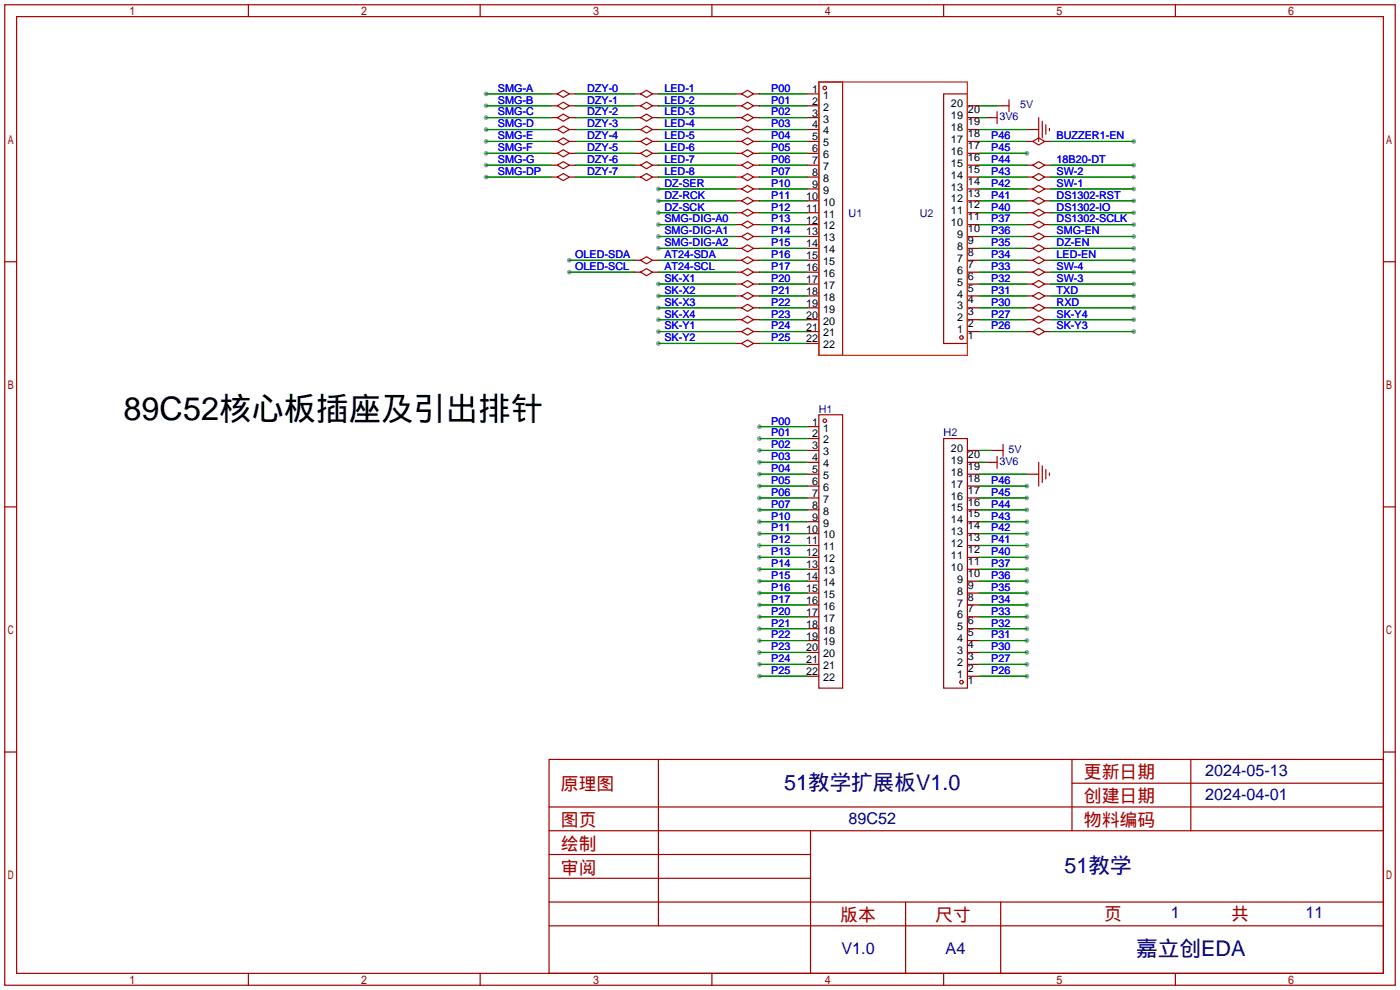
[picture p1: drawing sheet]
<svg xmlns="http://www.w3.org/2000/svg" width="299mm" height="212mm" viewBox="0 0 299 212" stroke-linecap="round" stroke-linejoin="round" font-family="sans-serif">
<g fill="#999">
<circle cx="219.5" cy="32.8" r=".51"/>
<circle cx="103.9" cy="20.1" r=".51"/>
<circle cx="103.9" cy="22.6" r=".51"/>
<circle cx="103.9" cy="25.1" r=".51"/>
<circle cx="103.9" cy="27.7" r=".51"/>
<circle cx="103.9" cy="30.2" r=".51"/>
<circle cx="103.9" cy="32.8" r=".51"/>
<circle cx="103.9" cy="35.3" r=".51"/>
<circle cx="103.9" cy="37.8" r=".51"/>
<circle cx="140.7" cy="48" r=".51"/>
<circle cx="140.7" cy="50.5" r=".51"/>
<circle cx="140.7" cy="53.1" r=".51"/>
<circle cx="140.7" cy="60.7" r=".51"/>
<circle cx="140.7" cy="63.2" r=".51"/>
<circle cx="140.7" cy="65.8" r=".51"/>
<circle cx="140.7" cy="68.3" r=".51"/>
<circle cx="140.7" cy="70.9" r=".51"/>
<circle cx="140.7" cy="73.4" r=".51"/>
<circle cx="242.3" cy="68.3" r=".51"/>
<circle cx="242.3" cy="70.9" r=".51"/>
<circle cx="242.3" cy="45.5" r=".51"/>
<circle cx="242.3" cy="48" r=".51"/>
<circle cx="242.3" cy="50.5" r=".51"/>
<circle cx="242.3" cy="53.1" r=".51"/>
<circle cx="242.3" cy="55.6" r=".51"/>
<circle cx="242.3" cy="58.2" r=".51"/>
<circle cx="242.3" cy="60.7" r=".51"/>
<circle cx="242.3" cy="63.2" r=".51"/>
<circle cx="242.3" cy="65.8" r=".51"/>
<circle cx="242.3" cy="37.8" r=".51"/>
<circle cx="242.3" cy="40.4" r=".51"/>
<circle cx="242.3" cy="42.9" r=".51"/>
<circle cx="242.3" cy="30.2" r=".51"/>
<circle cx="242.3" cy="35.3" r=".51"/>
<circle cx="162.3" cy="91.2" r=".51"/>
<circle cx="162.3" cy="93.7" r=".51"/>
<circle cx="162.3" cy="96.3" r=".51"/>
<circle cx="162.3" cy="98.8" r=".51"/>
<circle cx="162.3" cy="101.3" r=".51"/>
<circle cx="162.3" cy="103.9" r=".51"/>
<circle cx="162.3" cy="106.4" r=".51"/>
<circle cx="162.3" cy="109" r=".51"/>
<circle cx="162.3" cy="111.5" r=".51"/>
<circle cx="162.3" cy="114" r=".51"/>
<circle cx="162.3" cy="116.6" r=".51"/>
<circle cx="162.3" cy="119.1" r=".51"/>
<circle cx="162.3" cy="121.7" r=".51"/>
<circle cx="162.3" cy="124.2" r=".51"/>
<circle cx="162.3" cy="126.7" r=".51"/>
<circle cx="162.3" cy="129.3" r=".51"/>
<circle cx="162.3" cy="131.8" r=".51"/>
<circle cx="162.3" cy="134.4" r=".51"/>
<circle cx="162.3" cy="136.9" r=".51"/>
<circle cx="162.3" cy="139.4" r=".51"/>
<circle cx="162.3" cy="142" r=".51"/>
<circle cx="162.3" cy="144.5" r=".51"/>
<circle cx="219.5" cy="142" r=".51"/>
<circle cx="219.5" cy="144.5" r=".51"/>
<circle cx="219.5" cy="139.4" r=".51"/>
<circle cx="219.5" cy="136.9" r=".51"/>
<circle cx="219.5" cy="134.4" r=".51"/>
<circle cx="219.5" cy="131.8" r=".51"/>
<circle cx="219.5" cy="129.3" r=".51"/>
<circle cx="219.5" cy="126.7" r=".51"/>
<circle cx="219.5" cy="124.2" r=".51"/>
<circle cx="219.5" cy="121.7" r=".51"/>
<circle cx="219.5" cy="119.1" r=".51"/>
<circle cx="219.5" cy="116.6" r=".51"/>
<circle cx="219.5" cy="114" r=".51"/>
<circle cx="219.5" cy="111.5" r=".51"/>
<circle cx="219.5" cy="109" r=".51"/>
<circle cx="219.5" cy="106.4" r=".51"/>
<circle cx="219.5" cy="103.9" r=".51"/>
<circle cx="140.7" cy="40.4" r=".51"/>
<circle cx="140.7" cy="42.9" r=".51"/>
<circle cx="140.7" cy="45.5" r=".51"/>
<circle cx="121.7" cy="58.2" r=".51"/>
<circle cx="121.7" cy="55.6" r=".51"/>
</g>
<g fill="none" stroke="#a10000" stroke-width=".25">
<path d="M1 1h297.2v209.6h-297.2zM3.6 3.6h292.1v204.4h-292.1zM53.1 1v2.6M102.6 1v2.6M152.1 1v2.6M175 17.5h5.1v58.4h-5.1zM201.7 1v2.6M251.2 1v2.6M119.1 20.1l1.3-.8 1.3 .8-1.3 .7zM119.1 22.6l1.3-.8 1.3 .8-1.3 .8zM119.1 25.1l1.3-.7 1.3 .7-1.3 .8zM119.1 27.7l1.3-.8 1.3 .8-1.3 .7z"/>
<path d="M119.1 30.2l1.3-.7 1.3 .7-1.3 .8zM119.1 32.8l1.3-.8 1.3 .8-1.3 .7zM119.1 35.3l1.3-.8 1.3 .8-1.3 .8zM119.1 37.8l1.3-.7 1.3 .7-1.3 .8zM136.9 20.1l1.3-.8 1.2 .8-1.2 .7zM136.9 22.6l1.3-.8 1.2 .8-1.2 .8zM136.9 25.1l1.3-.7 1.2 .7-1.2 .8zM136.9 27.7l1.3-.8 1.2 .8-1.2 .7zM136.9 32.8l1.3-.8 1.2 .8-1.2 .7zM136.9 35.3l1.3-.8 1.2 .8-1.2 .8zM136.9 37.8l1.3-.7 1.2 .7-1.2 .8zM136.9 30.2l1.3-.7 1.2 .7-1.2 .8z"/>
<path d="M158.5 20.1l1.3-.8 1.2 .8-1.2 .7zM158.5 22.6l1.3-.8 1.2 .8-1.2 .8zM158.5 25.1l1.3-.7 1.2 .7-1.2 .8zM158.5 27.7l1.3-.8 1.2 .8-1.2 .7zM158.5 30.2l1.3-.7 1.2 .7-1.2 .8zM158.5 32.8l1.3-.8 1.2 .8-1.2 .7zM158.5 35.3l1.3-.8 1.2 .8-1.2 .8zM158.5 37.8l1.3-.7 1.2 .7-1.2 .8zM201.7 20.1h5.1v53.3h-5.1zM211.8 25.1h1.3M213.1 23.9v2.5M214.4 22.6h1.2"/>
<path d="M215.6 21.3v2.6M220.7 37.8l1.3-.7 1.3 .7-1.3 .8zM220.7 30.2l1.3-.7 1.3 .7-1.3 .8zM220.7 35.3l1.3-.8 1.3 .8-1.3 .8zM222 25.1v5.1M222.8 25.9v3.6M223.5 26.7v2M224.3 27.4v.5M1 55.9h2.6M136.9 55.6l1.3-.7 1.2 .7-1.2 .8zM136.9 58.2l1.3-.8 1.2 .8-1.2 .7zM158.5 58.2l1.3-.8 1.2 .8-1.2 .7z"/>
<path d="M158.5 48l1.3-.8 1.2 .8-1.2 .8zM158.5 50.5l1.3-.7 1.2 .7-1.2 .8zM158.5 53.1l1.3-.8 1.2 .8-1.2 .7zM158.5 55.6l1.3-.7 1.2 .7-1.2 .8zM158.5 45.5l1.3-.8 1.2 .8-1.2 .7zM158.5 42.9l1.3-.7 1.2 .7-1.2 .8zM158.5 40.4l1.3-.8 1.2 .8-1.2 .7zM220.7 45.5l1.3-.8 1.3 .8-1.3 .7zM220.7 48l1.3-.8 1.3 .8-1.3 .8zM220.7 50.5l1.3-.7 1.3 .7-1.3 .8zM220.7 53.1l1.3-.8 1.3 .8-1.3 .7zM220.7 55.6l1.3-.7 1.3 .7-1.3 .8z"/>
<path d="M220.7 58.2l1.3-.8 1.3 .8-1.3 .7zM220.7 40.4l1.3-.8 1.3 .8-1.3 .7zM220.7 42.9l1.3-.7 1.3 .7-1.3 .8zM295.7 55.9h2.5M158.5 60.7l1.3-.8 1.2 .8-1.2 .8zM158.5 63.2l1.3-.7 1.2 .7-1.2 .8zM158.5 65.8l1.3-.8 1.2 .8-1.2 .7zM158.5 68.3l1.3-.7 1.2 .7-1.2 .8zM158.5 70.9l1.3-.8 1.2 .8-1.2 .7zM158.5 73.4l1.3-.8 1.2 .8-1.2 .8zM220.7 68.3l1.3-.7 1.3 .7-1.3 .8zM220.7 70.9l1.3-.8 1.3 .8-1.3 .7z"/>
<path d="M220.7 60.7l1.3-.8 1.3 .8-1.3 .8zM220.7 63.2l1.3-.7 1.3 .7-1.3 .8zM220.7 65.8l1.3-.8 1.3 .8-1.3 .7zM175 88.6h5.1v58.5h-5.1zM201.7 93.7h5.1v53.4h-5.1zM211.8 98.8h1.3M213.1 97.5v2.6M213.1 96.3h1.3M214.4 95v2.5M222 98.8v5.1M222.8 99.6v3.5M1 108.3h2.6"/>
<path d="M223.5 100.3v2.1M224.3 101.1v.5M295.7 108.3h2.5M1 160.7h2.6M117.3 162.3h178.4v45.7h-178.4zM117.3 177.5h178.4M117.3 172.5h178.4M140.7 162.3v35.6M173.2 177.5v30.5M229.1 162.3v15.2M229.1 167.4h66.6M254.5 162.3v15.2"/>
<path d="M295.7 160.7h2.5M117.3 182.6h55.9M117.3 197.9h178.4M117.3 192.8h178.4M117.3 187.7h55.9M193.5 192.8v15.2M213.9 192.8v15.2M53.1 208v2.6M102.6 208v2.6M152.1 208v2.6M201.7 208v2.6M251.2 208v2.6"/>
<circle cx="176.3" cy="18.8" r=".38"/>
<circle cx="205.5" cy="72.1" r=".38"/>
<circle cx="176.3" cy="89.9" r=".38"/>
<circle cx="205.5" cy="145.8" r=".38"/>
</g>
<g fill="none" stroke="#008700" stroke-width=".25">
<path d="M103.9 20.1h14M103.9 22.6h14M103.9 25.1h14M103.9 27.7h14M103.9 30.2h14M103.9 32.8h14M103.9 35.3h14M103.9 37.8h14M122.9 20.1h12.7M122.9 22.6h12.7M122.9 25.1h12.7M122.9 27.7h12.7"/>
<path d="M122.9 30.2h12.7M122.9 32.8h12.7M122.9 35.3h12.7M122.9 37.8h12.7M140.7 20.1h16.5M140.7 22.6h16.5M140.7 25.1h16.5M140.7 27.7h16.5M140.7 30.2h16.5M140.7 32.8h16.5M140.7 35.3h16.5M140.7 37.8h16.5"/>
<path d="M162.3 20.1h10.2M162.3 22.6h10.2M162.3 25.1h10.2M162.3 27.7h10.2M162.3 30.2h10.2M162.3 32.8h10.2M162.3 35.3h10.2M162.3 37.8h10.2M209.3 22.6h3.8M209.3 25.1h1.3M209.3 27.7h10.2M209.3 30.2h10.2"/>
<path d="M209.3 32.8h10.2M209.3 35.3h10.2M209.3 37.8h10.2M224.5 30.2h17.8M224.5 35.3h17.8M224.5 37.8h17.8M121.7 55.6h13.9M121.7 58.2h13.9M140.7 40.4h16.5M140.7 42.9h16.5M140.7 45.5h16.5M140.7 48h16.5"/>
<path d="M140.7 50.5h16.5M140.7 53.1h16.5M140.7 55.6h16.5M140.7 58.2h16.5M162.3 40.4h10.2M162.3 42.9h10.2M162.3 45.5h10.2M162.3 48h10.2M162.3 50.5h10.2M162.3 53.1h10.2M162.3 55.6h10.2M162.3 58.2h10.2"/>
<path d="M209.3 40.4h10.2M209.3 42.9h10.2M209.3 45.5h10.2M209.3 48h10.2M209.3 50.5h10.2M209.3 53.1h10.2M209.3 55.6h10.2M209.3 58.2h10.2M224.5 40.4h17.8M224.5 42.9h17.8M224.5 45.5h17.8M224.5 48h17.8"/>
<path d="M224.5 50.5h17.8M224.5 53.1h17.8M224.5 55.6h17.8M224.5 58.2h17.8M140.7 60.7h16.5M140.7 63.2h16.5M140.7 65.8h16.5M140.7 68.3h16.5M140.7 70.9h16.5M140.7 73.4h16.5M162.3 60.7h10.2M162.3 63.2h10.2"/>
<path d="M162.3 65.8h10.2M162.3 68.3h10.2M162.3 70.9h10.2M162.3 73.4h10.2M209.3 60.7h10.2M209.3 63.2h10.2M209.3 65.8h10.2M209.3 68.3h10.2M209.3 70.9h10.2M224.5 60.7h17.8M224.5 63.2h17.8M224.5 65.8h17.8"/>
<path d="M224.5 68.3h17.8M224.5 70.9h17.8M162.3 91.2h10.2M162.3 93.7h10.2M162.3 96.3h10.2M162.3 98.8h10.2M209.3 96.3h2.5M209.3 98.8h1.3M162.3 101.3h10.2M162.3 103.9h10.2M162.3 106.4h10.2M162.3 109h10.2"/>
<path d="M162.3 111.5h10.2M162.3 114h10.2M162.3 116.6h10.2M162.3 119.1h10.2M209.3 101.3h10.2M209.3 103.9h10.2M209.3 106.4h10.2M209.3 109h10.2M209.3 111.5h10.2M209.3 114h10.2M209.3 116.6h10.2M209.3 119.1h10.2"/>
<path d="M162.3 121.7h10.2M162.3 124.2h10.2M162.3 126.7h10.2M162.3 129.3h10.2M162.3 131.8h10.2M162.3 134.4h10.2M162.3 136.9h10.2M162.3 139.4h10.2M209.3 121.7h10.2M209.3 124.2h10.2M209.3 126.7h10.2M209.3 129.3h10.2"/>
<path d="M209.3 131.8h10.2M209.3 134.4h10.2M209.3 136.9h10.2M209.3 139.4h10.2M162.3 142h10.2M162.3 144.5h10.2M209.3 142h10.2M209.3 144.5h10.2"/>
</g>
<g fill="none" stroke="#870000" stroke-width=".25">
<path d="M117.9 37.8h1.2M117.9 35.3h1.2M117.9 32.8h1.2M117.9 30.2h1.2M117.9 27.7h1.2M117.9 25.1h1.2M117.9 22.6h1.2M117.9 20.1h1.2M121.7 37.8h1.2M121.7 35.3h1.2M121.7 32.8h1.2M121.7 30.2h1.2"/>
<path d="M121.7 27.7h1.2M121.7 25.1h1.2M121.7 22.6h1.2M121.7 20.1h1.2M135.6 37.8h1.3M135.6 35.3h1.3M135.6 32.8h1.3M135.6 30.2h1.3M135.6 27.7h1.3M135.6 25.1h1.3M135.6 22.6h1.3M135.6 20.1h1.3"/>
<path d="M139.4 37.8h1.3M139.4 35.3h1.3M139.4 32.8h1.3M139.4 30.2h1.3M139.4 27.7h1.3M139.4 25.1h1.3M139.4 22.6h1.3M139.4 20.1h1.3M157.2 37.8h1.3M157.2 35.3h1.3M157.2 32.8h1.3M157.2 30.2h1.3"/>
<path d="M157.2 27.7h1.3M157.2 25.1h1.3M157.2 22.6h1.3M157.2 20.1h1.3M161 37.8h1.3M161 35.3h1.3M161 32.8h1.3M161 30.2h1.3M161 27.7h1.3M161 25.1h1.3M161 22.6h1.3M161 20.1h1.3"/>
<path d="M172.5 37.8h2.5M172.5 35.3h2.5M172.5 32.8h2.5M172.5 30.2h2.5M172.5 27.7h2.5M172.5 25.1h2.5M172.5 22.6h2.5M172.5 20.1h2.5M206.8 37.8h2.5M206.8 35.3h2.5M206.8 32.8h2.5M206.8 30.2h2.5"/>
<path d="M206.8 27.7h2.5M206.8 25.1h2.5M206.8 22.6h2.5M210.6 25.1h1.2M213.1 22.6h1.3M219.5 37.8h1.2M219.5 35.3h1.2M219.5 30.2h1.2M219.5 27.7h2.5M223.3 37.8h1.2M223.3 35.3h1.2M223.3 30.2h1.2"/>
<path d="M135.6 58.2h1.3M135.6 55.6h1.3M139.4 58.2h1.3M139.4 55.6h1.3M157.2 58.2h1.3M157.2 55.6h1.3M157.2 53.1h1.3M157.2 50.5h1.3M157.2 48h1.3M157.2 45.5h1.3M157.2 42.9h1.3M157.2 40.4h1.3"/>
<path d="M161 58.2h1.3M161 55.6h1.3M161 53.1h1.3M161 50.5h1.3M161 48h1.3M161 45.5h1.3M161 42.9h1.3M161 40.4h1.3M172.5 58.2h2.5M172.5 55.6h2.5M172.5 53.1h2.5M172.5 50.5h2.5"/>
<path d="M172.5 48h2.5M172.5 45.5h2.5M172.5 42.9h2.5M172.5 40.4h2.5M206.8 58.2h2.5M206.8 55.6h2.5M206.8 53.1h2.5M206.8 50.5h2.5M206.8 48h2.5M206.8 45.5h2.5M206.8 42.9h2.5M206.8 40.4h2.5"/>
<path d="M219.5 58.2h1.2M219.5 55.6h1.2M219.5 53.1h1.2M219.5 50.5h1.2M219.5 48h1.2M219.5 45.5h1.2M219.5 42.9h1.2M219.5 40.4h1.2M223.3 58.2h1.2M223.3 55.6h1.2M223.3 53.1h1.2M223.3 50.5h1.2"/>
<path d="M223.3 48h1.2M223.3 45.5h1.2M223.3 42.9h1.2M223.3 40.4h1.2M157.2 70.9h1.3M157.2 68.3h1.3M157.2 65.8h1.3M157.2 63.2h1.3M157.2 60.7h1.3M157.2 73.4h1.3M161 70.9h1.3M161 68.3h1.3"/>
<path d="M161 65.8h1.3M161 63.2h1.3M161 60.7h1.3M161 73.4h1.3M172.5 70.9h2.5M172.5 68.3h2.5M172.5 65.8h2.5M172.5 63.2h2.5M172.5 60.7h2.5M172.5 73.4h2.5M206.8 70.9h2.5M206.8 68.3h2.5"/>
<path d="M206.8 65.8h2.5M206.8 63.2h2.5M206.8 60.7h2.5M219.5 70.9h1.2M219.5 68.3h1.2M219.5 65.8h1.2M219.5 63.2h1.2M219.5 60.7h1.2M223.3 70.9h1.2M223.3 68.3h1.2M223.3 65.8h1.2M223.3 63.2h1.2"/>
<path d="M223.3 60.7h1.2M172.5 91.2h2.5M172.5 93.7h2.5M172.5 96.3h2.5M172.5 98.8h2.5M206.8 96.3h2.5M206.8 98.8h2.5M210.6 98.8h1.2M211.8 96.3h1.3M172.5 101.3h2.5M172.5 103.9h2.5M172.5 106.4h2.5"/>
<path d="M172.5 109h2.5M172.5 111.5h2.5M172.5 114h2.5M172.5 116.6h2.5M172.5 119.1h2.5M206.8 101.3h2.5M206.8 103.9h2.5M206.8 106.4h2.5M206.8 109h2.5M206.8 111.5h2.5M206.8 114h2.5M206.8 116.6h2.5"/>
<path d="M206.8 119.1h2.5M219.5 101.3h2.5M172.5 121.7h2.5M172.5 124.2h2.5M172.5 126.7h2.5M172.5 129.3h2.5M172.5 131.8h2.5M172.5 134.4h2.5M172.5 136.9h2.5M172.5 139.4h2.5M206.8 121.7h2.5M206.8 124.2h2.5"/>
<path d="M206.8 126.7h2.5M206.8 129.3h2.5M206.8 131.8h2.5M206.8 134.4h2.5M206.8 136.9h2.5M206.8 139.4h2.5M172.5 142h2.5M172.5 144.5h2.5M206.8 142h2.5M206.8 144.5h2.5"/>
</g>
<path d="M175 17.5h31.8v58.4h-31.8z" fill="none" stroke="#c30" stroke-width=".25"/>
<text font-size="6.9" x="26.4" y="89.8">89C52核心板插座及引出排针</text>
<g font-size="4.6" fill="#000080">
<text x="167.6" y="168.8">51教学扩展板V1.0</text>
<text x="227.5" y="186.6">51教学</text>
<text x="242.8" y="204.3">嘉立创EDA</text>
</g>
<g font-size="3.8" fill="#a00000">
<text x="231.6" y="166.4">更新日期</text>
<text x="119.9" y="168.9">原理图</text>
<text x="231.6" y="171.5">创建日期</text>
<text x="119.9" y="176.5">图页</text>
<text x="231.6" y="176.5">物料编码</text>
<text x="119.9" y="181.6">绘制</text>
<text x="119.9" y="186.7">审阅</text>
<text x="179.6" y="196.9">版本</text>
<text x="199.9" y="196.9">尺寸</text>
<text x="236" y="196.6">页</text>
<text x="263.1" y="196.6">共</text>
</g>
<g font-size="3.5" fill="#000080">
<text x="257.6" y="165.9">2024-05-13</text>
<text x="257.6" y="171">2024-04-01</text>
<text x="181.3" y="176">89C52</text>
<text x="250.2" y="196.1">1</text>
<text x="279" y="196.1">11</text>
<text x="179.8" y="204">V1.0</text>
<text x="202.1" y="204">A4</text>
</g>
<g font-size="2.3" fill="#00f">
<text x="106.4" y="19.6">SMG-A</text>
<text x="106.4" y="22.1">SMG-B</text>
<text x="125.5" y="19.6">DZY-0</text>
<text x="125.5" y="22.1">DZY-1</text>
<text x="142" y="19.6">LED-1</text>
<text x="142" y="22.1">LED-2</text>
<text x="164.8" y="19.6">P00</text>
<text x="164.8" y="22.1">P01</text>
<text x="106.4" y="24.7">SMG-C</text>
<text x="106.4" y="27.2">SMG-D</text>
<text x="106.4" y="29.8">SMG-E</text>
<text x="125.5" y="24.7">DZY-2</text>
<text x="125.5" y="27.2">DZY-3</text>
<text x="125.5" y="29.8">DZY-4</text>
<text x="142" y="24.7">LED-3</text>
<text x="142" y="27.2">LED-4</text>
<text x="142" y="29.8">LED-5</text>
<text x="164.8" y="24.7">P02</text>
<text x="164.8" y="27.2">P03</text>
<text x="164.8" y="29.8">P04</text>
<text x="211.8" y="29.8">P46</text>
<text x="225.8" y="29.8">BUZZER1-EN</text>
<text x="106.4" y="32.3">SMG-F</text>
<text x="106.4" y="34.8">SMG-G</text>
<text x="125.5" y="32.3">DZY-5</text>
<text x="125.5" y="34.8">DZY-6</text>
<text x="142" y="32.3">LED-6</text>
<text x="142" y="34.8">LED-7</text>
<text x="164.8" y="32.3">P05</text>
<text x="164.8" y="34.8">P06</text>
<text x="211.8" y="34.8">P44</text>
<text x="211.8" y="32.3">P45</text>
<text x="225.8" y="34.8">18B20-DT</text>
<text x="106.4" y="37.4">SMG-DP</text>
<text x="125.5" y="37.4">DZY-7</text>
<text x="142" y="37.4">LED-8</text>
<text x="142" y="39.9">DZ-SER</text>
<text x="164.8" y="37.4">P07</text>
<text x="164.8" y="39.9">P10</text>
<text x="211.8" y="39.9">P42</text>
<text x="211.8" y="37.4">P43</text>
<text x="225.8" y="37.4">SW-2</text>
<text x="225.8" y="39.9">SW-1</text>
<text x="142" y="47.5">SMG-DIG-A0</text>
<text x="142" y="42.5">DZ-RCK</text>
<text x="142" y="45">DZ-SCK</text>
<text x="164.8" y="42.5">P11</text>
<text x="164.8" y="45">P12</text>
<text x="164.8" y="47.5">P13</text>
<text x="211.8" y="47.5">P37</text>
<text x="211.8" y="45">P40</text>
<text x="211.8" y="42.5">P41</text>
<text x="225.8" y="45">DS1302-IO</text>
<text x="225.8" y="47.5">DS1302-SCLK</text>
<text x="225.8" y="42.5">DS1302-RST</text>
<text x="142" y="50.1">SMG-DIG-A1</text>
<text x="142" y="52.6">SMG-DIG-A2</text>
<text x="164.8" y="50.1">P14</text>
<text x="164.8" y="52.6">P15</text>
<text x="211.8" y="52.6">P35</text>
<text x="211.8" y="50.1">P36</text>
<text x="225.8" y="50.1">SMG-EN</text>
<text x="225.8" y="52.6">DZ-EN</text>
<text x="122.9" y="57.7">OLED-SCL</text>
<text x="122.9" y="55.2">OLED-SDA</text>
<text x="142" y="55.2">AT24-SDA</text>
<text x="142" y="57.7">AT24-SCL</text>
<text x="164.8" y="55.2">P16</text>
<text x="164.8" y="57.7">P17</text>
<text x="211.8" y="57.7">P33</text>
<text x="211.8" y="55.2">P34</text>
<text x="225.8" y="55.2">LED-EN</text>
<text x="225.8" y="57.7">SW-4</text>
<text x="142" y="60.2">SK-X1</text>
<text x="142" y="62.8">SK-X2</text>
<text x="142" y="65.3">SK-X3</text>
<text x="164.8" y="60.2">P20</text>
<text x="164.8" y="62.8">P21</text>
<text x="164.8" y="65.3">P22</text>
<text x="211.8" y="65.3">P30</text>
<text x="211.8" y="62.8">P31</text>
<text x="211.8" y="60.2">P32</text>
<text x="225.8" y="60.2">SW-3</text>
<text x="225.8" y="62.8">TXD</text>
<text x="225.8" y="65.3">RXD</text>
<text x="142" y="67.9">SK-X4</text>
<text x="142" y="70.4">SK-Y1</text>
<text x="164.8" y="67.9">P23</text>
<text x="164.8" y="70.4">P24</text>
<text x="211.8" y="67.9">P27</text>
<text x="211.8" y="70.4">P26</text>
<text x="225.8" y="67.9">SK-Y4</text>
<text x="225.8" y="70.4">SK-Y3</text>
<text x="142" y="72.9">SK-Y2</text>
<text x="164.8" y="72.9">P25</text>
<text x="164.8" y="90.7">P00</text>
<text x="164.8" y="93.3">P01</text>
<text x="164.8" y="95.8">P02</text>
<text x="164.8" y="98.3">P03</text>
<text x="164.8" y="100.9">P04</text>
<text x="164.8" y="103.4">P05</text>
<text x="164.8" y="106">P06</text>
<text x="211.8" y="106">P45</text>
<text x="211.8" y="103.4">P46</text>
<text x="164.8" y="108.5">P07</text>
<text x="164.8" y="111">P10</text>
<text x="164.8" y="113.6">P11</text>
<text x="211.8" y="113.6">P42</text>
<text x="211.8" y="111">P43</text>
<text x="211.8" y="108.5">P44</text>
<text x="164.8" y="116.1">P12</text>
<text x="164.8" y="118.7">P13</text>
<text x="211.8" y="118.7">P40</text>
<text x="211.8" y="116.1">P41</text>
<text x="164.8" y="121.2">P14</text>
<text x="164.8" y="123.7">P15</text>
<text x="211.8" y="123.7">P36</text>
<text x="211.8" y="121.2">P37</text>
<text x="164.8" y="126.3">P16</text>
<text x="164.8" y="128.8">P17</text>
<text x="164.8" y="131.4">P20</text>
<text x="211.8" y="131.4">P33</text>
<text x="211.8" y="128.8">P34</text>
<text x="211.8" y="126.3">P35</text>
<text x="164.8" y="133.9">P21</text>
<text x="164.8" y="136.4">P22</text>
<text x="211.8" y="136.4">P31</text>
<text x="211.8" y="133.9">P32</text>
<text x="164.8" y="139">P23</text>
<text x="164.8" y="141.5">P24</text>
<text x="211.8" y="141.5">P27</text>
<text x="211.8" y="139">P30</text>
<text x="164.8" y="144.1">P25</text>
<text x="211.8" y="144.1">P26</text>
</g>
<g font-size="2.3">
<text x="173.6" y="19.8">1</text>
<text x="173.6" y="22.4">2</text>
<text x="175.9" y="21.1">1</text>
<text x="175.9" y="23.6">2</text>
<text x="203.2" y="23">20</text>
<text x="173.6" y="24.9">3</text>
<text x="173.6" y="27.5">4</text>
<text x="173.6" y="30">5</text>
<text x="175.9" y="26.2">3</text>
<text x="175.9" y="28.7">4</text>
<text x="203.2" y="28">18</text>
<text x="203.2" y="25.5">19</text>
<text x="206.9" y="29.3">18</text>
<text x="206.9" y="26.8">19</text>
<text x="206.9" y="24.2">20</text>
<text x="173.6" y="32.5">6</text>
<text x="173.6" y="35.1">7</text>
<text x="175.9" y="31.3">5</text>
<text x="175.9" y="33.8">6</text>
<text x="203.2" y="35.7">15</text>
<text x="203.2" y="33.1">16</text>
<text x="203.2" y="30.6">17</text>
<text x="206.9" y="34.4">16</text>
<text x="206.9" y="31.8">17</text>
<text x="173.6" y="37.6">8</text>
<text x="173.6" y="40.2">9</text>
<text x="175.9" y="36.3">7</text>
<text x="175.9" y="38.9">8</text>
<text x="175.9" y="41.4">9</text>
<text x="203.2" y="40.7">13</text>
<text x="203.2" y="38.2">14</text>
<text x="206.9" y="39.5">14</text>
<text x="206.9" y="36.9">15</text>
<text x="172.3" y="42.7">10</text>
<text x="172.3" y="45.2">11</text>
<text x="172.3" y="47.8">12</text>
<text x="175.9" y="44">10</text>
<text x="175.9" y="46.5">11</text>
<text x="203.2" y="45.8">11</text>
<text x="203.2" y="43.3">12</text>
<text x="206.9" y="47.1">11</text>
<text x="206.9" y="44.5">12</text>
<text x="206.9" y="42">13</text>
<text x="172.3" y="50.3">13</text>
<text x="172.3" y="52.9">14</text>
<text x="175.9" y="49">12</text>
<text x="175.9" y="51.6">13</text>
<text x="203.2" y="48.4">10</text>
<text x="204.5" y="53.4">8</text>
<text x="204.5" y="50.9">9</text>
<text x="206.9" y="52.2">9</text>
<text x="206.9" y="49.6">10</text>
<text x="172.3" y="55.4">15</text>
<text x="172.3" y="57.9">16</text>
<text x="175.9" y="54.1">14</text>
<text x="175.9" y="56.7">15</text>
<text x="175.9" y="59.2">16</text>
<text x="204.5" y="58.5">6</text>
<text x="204.5" y="56">7</text>
<text x="206.9" y="59.8">6</text>
<text x="206.9" y="57.2">7</text>
<text x="206.9" y="54.7">8</text>
<text x="172.3" y="60.5">17</text>
<text x="172.3" y="63">18</text>
<text x="172.3" y="65.6">19</text>
<text x="175.9" y="61.7">17</text>
<text x="175.9" y="64.3">18</text>
<text x="204.5" y="63.6">4</text>
<text x="204.5" y="61.1">5</text>
<text x="206.9" y="64.9">4</text>
<text x="206.9" y="62.3">5</text>
<text x="172.3" y="68.1">20</text>
<text x="172.3" y="70.6">21</text>
<text x="175.9" y="66.8">19</text>
<text x="175.9" y="69.4">20</text>
<text x="175.9" y="71.9">21</text>
<text x="204.5" y="71.2">1</text>
<text x="204.5" y="68.7">2</text>
<text x="204.5" y="66.1">3</text>
<text x="206.9" y="69.9">2</text>
<text x="206.9" y="67.4">3</text>
<text x="172.3" y="73.2">22</text>
<text x="175.9" y="74.4">22</text>
<text x="206.9" y="72.5">1</text>
<text x="173.6" y="91">1</text>
<text x="173.6" y="93.5">2</text>
<text x="175.9" y="92.2">1</text>
<text x="175.9" y="94.8">2</text>
<text x="173.6" y="96">3</text>
<text x="173.6" y="98.6">4</text>
<text x="173.6" y="101.1">5</text>
<text x="175.9" y="97.3">3</text>
<text x="175.9" y="99.8">4</text>
<text x="203.2" y="101.7">18</text>
<text x="203.2" y="99.2">19</text>
<text x="203.2" y="96.6">20</text>
<text x="206.9" y="100.4">19</text>
<text x="206.9" y="97.9">20</text>
<text x="173.6" y="103.7">6</text>
<text x="173.6" y="106.2">7</text>
<text x="175.9" y="102.4">5</text>
<text x="175.9" y="104.9">6</text>
<text x="175.9" y="107.5">7</text>
<text x="203.2" y="106.8">16</text>
<text x="203.2" y="104.2">17</text>
<text x="206.9" y="105.5">17</text>
<text x="206.9" y="103">18</text>
<text x="172.3" y="113.8">10</text>
<text x="173.6" y="108.7">8</text>
<text x="173.6" y="111.3">9</text>
<text x="175.9" y="110">8</text>
<text x="175.9" y="112.5">9</text>
<text x="203.2" y="111.9">14</text>
<text x="203.2" y="109.3">15</text>
<text x="206.9" y="113.1">14</text>
<text x="206.9" y="110.6">15</text>
<text x="206.9" y="108">16</text>
<text x="172.3" y="116.4">11</text>
<text x="172.3" y="118.9">12</text>
<text x="175.9" y="115.1">10</text>
<text x="175.9" y="117.6">11</text>
<text x="203.2" y="119.5">11</text>
<text x="203.2" y="116.9">12</text>
<text x="203.2" y="114.4">13</text>
<text x="206.9" y="118.2">12</text>
<text x="206.9" y="115.7">13</text>
<text x="172.3" y="121.4">13</text>
<text x="172.3" y="124">14</text>
<text x="175.9" y="120.2">12</text>
<text x="175.9" y="122.7">13</text>
<text x="175.9" y="125.2">14</text>
<text x="203.2" y="122">10</text>
<text x="204.5" y="124.6">9</text>
<text x="206.9" y="125.8">9</text>
<text x="206.9" y="123.3">10</text>
<text x="206.9" y="120.7">11</text>
<text x="172.3" y="126.5">15</text>
<text x="172.3" y="129.1">16</text>
<text x="172.3" y="131.6">17</text>
<text x="175.9" y="127.8">15</text>
<text x="175.9" y="130.3">16</text>
<text x="204.5" y="129.6">7</text>
<text x="204.5" y="127.1">8</text>
<text x="206.9" y="130.9">7</text>
<text x="206.9" y="128.4">8</text>
<text x="172.3" y="134.1">18</text>
<text x="172.3" y="136.7">19</text>
<text x="175.9" y="132.9">17</text>
<text x="175.9" y="135.4">18</text>
<text x="175.9" y="137.9">19</text>
<text x="204.5" y="137.3">4</text>
<text x="204.5" y="134.7">5</text>
<text x="204.5" y="132.2">6</text>
<text x="206.9" y="136">5</text>
<text x="206.9" y="133.4">6</text>
<text x="172.3" y="139.2">20</text>
<text x="172.3" y="141.8">21</text>
<text x="175.9" y="140.5">20</text>
<text x="175.9" y="143">21</text>
<text x="204.5" y="142.3">2</text>
<text x="204.5" y="139.8">3</text>
<text x="206.9" y="143.6">2</text>
<text x="206.9" y="141.1">3</text>
<text x="206.9" y="138.5">4</text>
<text x="172.3" y="144.3">22</text>
<text x="175.9" y="145.6">22</text>
<text x="204.5" y="144.9">1</text>
<text x="206.9" y="146.1">1</text>
</g>
<g font-size="2.3" fill="#000080">
<text x="218" y="23.2">5V</text>
<text x="213.6" y="25.7">3V6</text>
<text x="181.4" y="46.3">U1</text>
<text x="196.6" y="46.3">U2</text>
<text x="175" y="88.2">H1</text>
<text x="201.7" y="93.3">H2</text>
<text x="213.6" y="99.4">3V6</text>
<text x="215.5" y="96.8">5V</text>
</g>
</svg>
